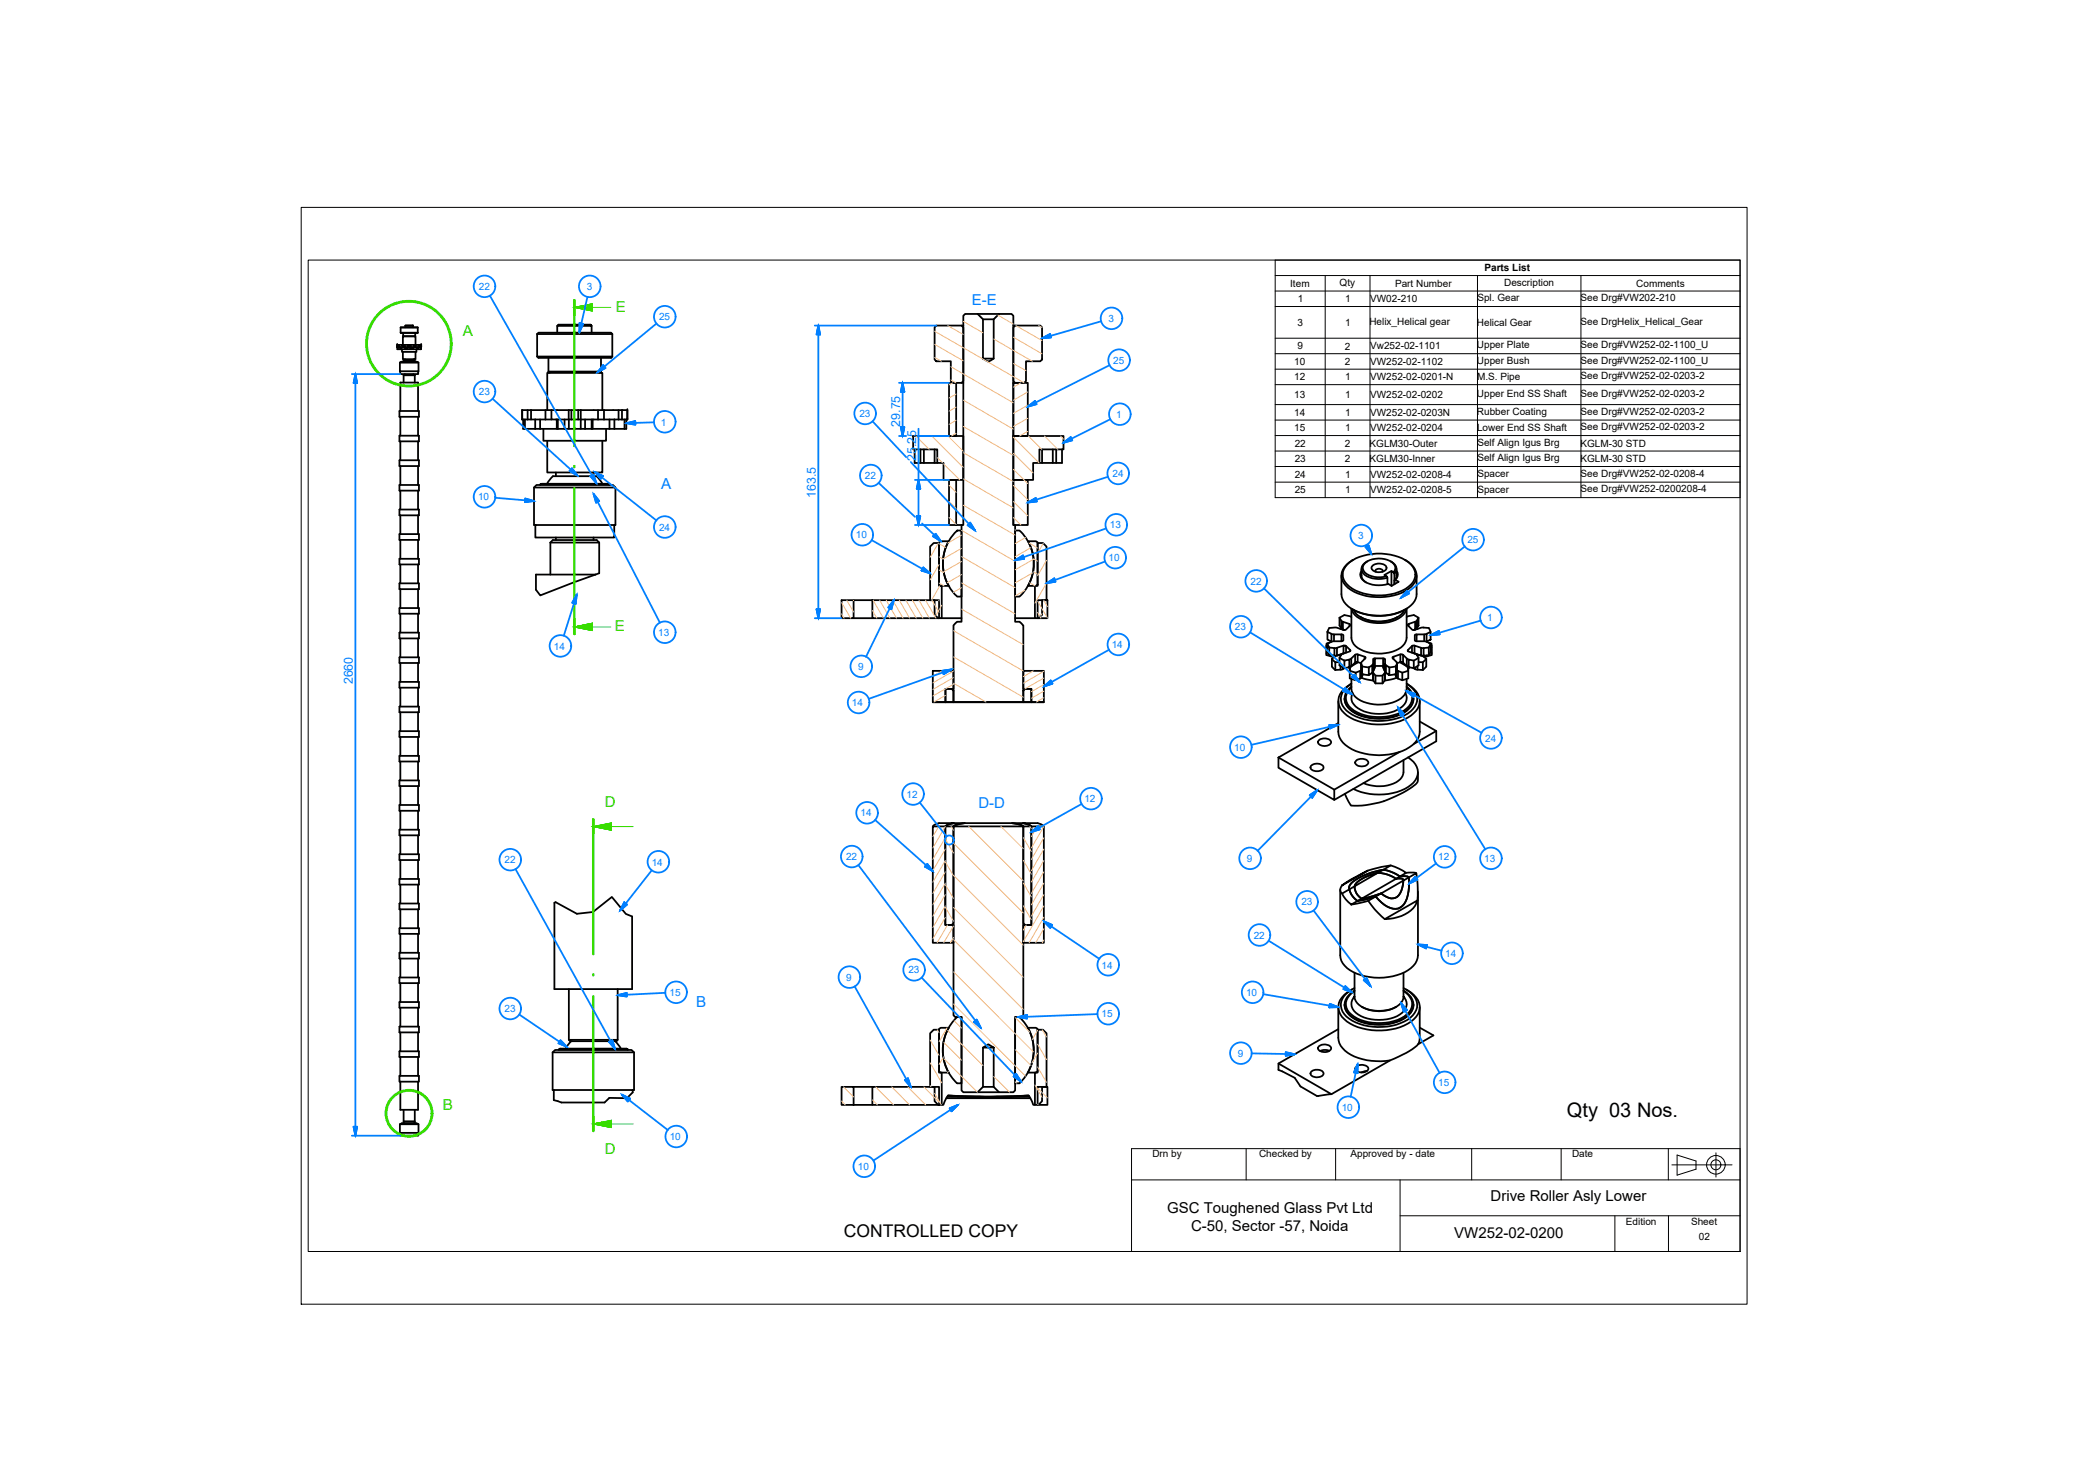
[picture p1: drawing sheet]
<svg xmlns="http://www.w3.org/2000/svg" width="297mm" height="210mm" viewBox="0 0 297 210" stroke-linecap="round" stroke-linejoin="round" font-family="sans-serif">
<!-- layer: Visible Edges -->
<g fill="none" stroke="#000" stroke-width=".25">
<path d="M56.5 49.1h.1v.3M56.5 49.1h.1M56.5 49.4h.1M56.5 49.1l.1 .6M56.6 49.7h.3M56.6 49.4v.3M56.6 49.4h.2M56.6 49.1h.2M56.8 49.1h.4v.3M56.8 49.1v.3h.1M56.8 58.4h2.8v.9h-2.8zM56.9 51.6h2.6"/>
<path d="M56.9 58.4v-4h2.5l.1 4M56.9 59.3h.1M56.9 49.4h.3M56.9 52.8v-1.2v-.1h2.5l.1 .1v1.2M56.9 52.8h2.6v.4h-2.6zM56.9 49.4v.3M56.9 49.7h.2M56.9 59.3v2.6M57 46.6h2.4M57 47.3h2.4M57 46.6v.7M57.1 49.7h.5"/>
<path d="M57.1 49.4v.3M57.1 51.5h2.2zM57.1 51.5h.1M57.2 49.7v.3h2v-.3M57.2 49.1h.9v.3M57.2 49.4h.2M57.3 49.1v-1.3h1.8v1.3M57.3 50v1.1h1.8v-1.1M57.3 47.8h1.7M57.3 47.8h.1M57.3 47.4v.4M57.4 53.4l.1-.1h1.4l.1 .1"/>
<path d="M57.4 53.4h1.6M57.4 53.4v1M57.4 49.1v.3h.2M57.5 51.2h1.4M57.5 51.2l-.2 .2M57.6 51.1v.1M57.6 53.2v.1M57.6 49.4h.1M57.6 49.4h.7M57.6 49.4v.3M57.6 46.3h1.1M57.6 46.6v-.3h1.1v.3"/>
<path d="M57.6 49.7h.3M57.9 49.4v.3M58 49.1v.6h-.1M58.1 49.1h.3M58.3 49.1l.1 .3M58.4 49.4h.1M58.4 49.4v.3h-.4M58.4 49.7h.1M58.4 49.4h.7M58.4 49.1h.5v.3M58.4 49.1v.3M58.5 49.4v.3"/>
<path d="M58.5 49.7h.2M58.7 49.7h.6M58.7 49.4v.3M58.8 51.1v.1M58.8 53.2v.1M58.9 51.2l.2 .2M58.9 49.1h.2M59 53.4v1M59 47.8h.1M59 47.4v.4M59.1 49.4h.4M59.1 49.1h.5v.3"/>
<path d="M59.1 49.1v.3M59.3 51.5h.1M59.3 49.4v.3M59.3 49.7h.2M59.4 46.6v.7M59.4 59.3l.1 2.6M59.5 49.7h.3M59.5 49.4v.3M59.5 49.4h.2M59.5 59.3h-.1M59.6 49.1h.3v.3M59.7 49.4h.2"/>
<path d="M59.7 49.1v.3M59.8 49.4v.3M59.9 49.4l-.1 .3M59.9 49.4h.1M59.9 49.1h.1M59.9 49.1v.3M74.3 58.3h.7v1.4M74.3 58.3l-.1 1.4h.2M74.3 58.3v1.4M74.4 59.7h.6M74.4 59.7v1.3h.2M74.6 59.7v1.3"/>
<path d="M75 59.7h.5M75 58.3h.5M75.5 58.3h2.1v1.4M75.5 58.3v1.4h.6M76.1 59.7h1.5M76.1 59.7v1.3M76.4 47.5l.2-.2h10.3l.2 .2M76.4 47.5h10.7M76.4 50.7h10.7M76.4 50.7l.2 .2h10.3l.2-.2M76.4 47.5v3.2M76.8 59.7v1.3"/>
<path d="M77.6 58.3h3.6v1.4M77.6 59.7h.8M77.8 58.3v-5.3h7.8v5.3M78 52.8h7.5M78 52.8l.2 .2M78 50.9v1.9M78.4 58.3v1.4h.8M79.2 59.7h3M79.2 59.7v1.3M79.2 47.3v-1h4.9v1M79.2 46.3l.2-.1h4.6l.1 .1M79.3 59.7v1.3"/>
<path d="M80.3 59.7v1.3M80.9 58.3v2.7h-.6M81.2 58.3h1.4M82.2 58.3v1.4h.4M82.6 59.7v1.3h-1.7M82.6 59.7h3.3M82.6 58.3h2.4v1.4M82.6 58.3v1.4M83.2 59.7v1.3M84.1 59.7v1.3M84.3 59.7v1.3M85 58.3h.9"/>
<path d="M85.5 52.8l-.2 .2M85.5 50.9v1.9M85.9 59.7h1.5M85.9 58.3h2.1v1.4M85.9 58.3v1.4M86.7 59.7v1.3M87.1 47.5v3.2M87.4 59.7v1.3M87.4 59.7h1M88 58.3h1.2v1.4M88.4 59.7h.7M88.4 58.3v1.4"/>
<path d="M88.8 59.7v1.3M89.1 59.7v1.3h-.3M89.1 59.7h.1M89.2 58.3h.1M89.2 59.7h.1M89.2 58.3v1.4M132.9 46.6l.2-.3h3.6l.3 .3v7.6l-.3 .2h-1.2l-.3-.2v-2.8h-2.1l-.2-.3zM134.9 54.4h1.1v7.6h-1.1zM136.7 54.4h.3M136.7 46.3h.3M137.2 44.6h1.8l.8 .8v5.6l.5 .3a.36 .36 0 0 0 .5 0l.5-.3v-5.6l.8-.8h1.7l.3 .3v29.8h.2v13.7h.7l.5 .5v10.9h-9.9v-10.9l.5-.5h.6v-13.7h.3v-29.8zM139 44.6h3.1"/>
<path d="M139.8 51h1.5M139.8 45.4h1.5M144.1 54.4h2v7.6h-2zM144.1 46.6l.2-.3h3.6l.3 .3v4.5l-.3 .3h-2v2.8l-.3 .2h-1.3l-.2-.2zM144.1 46.3h.2M56.8 79.5h2.8v.8h-2.8zM56.8 76h2.8v.8h-2.8zM56.8 72.5h2.8v.8h-2.8zM56.8 69h2.8v.8h-2.8zM56.8 65.5h2.8v.8h-2.8zM56.8 62h2.8v.8h-2.8zM56.9 76.8v2.6"/>
<path d="M56.9 73.3v2.7M56.9 69.8v2.6M56.9 66.3h.1M56.9 62.8v2.6M56.9 66.3v2.6M59.4 66.3l.1 2.6M59.5 76.8v2.6M59.5 73.3v2.7M59.5 69.8v2.6M59.5 66.3h-.1M59.5 62.8v2.6M74.6 61h1.5"/>
<path d="M75.9 69.3h11.6M76.1 61h.7M76.1 74.7h-.2v-5.4l.4-.3h10.9l.3 .3v5.4h-.2M76.1 74.7h11.2v1.7h-11.2zM76.8 61h2.5M76.8 68.9l.2-.1h9.5l.1 .1zM76.8 68.9v.1M77.3 61v1.7h8.9v-1.7M77.8 68.8l.8-1.1h6.2l.9 1.1M77.8 62.7v4.5h7.8v-4.5M78.3 77.2l.3-.4h6.2l.4 .4M78.3 77.2h6.9"/>
<path d="M78.3 77.2v4.5M79 67.2v.5M79 76.4v.4M79.3 61h1M82.6 61h.6M83.2 61h.9M84.1 61h2.6M84.4 67.2v.5M84.4 76.4v.4M85.2 77.2v4.3M86.6 68.9v.1M86.7 61h.7"/>
<path d="M87.4 61h1.4M129.8 62h7.2v6.2h-2.8v-2.4h-.9v-1.9h-3.5zM130.1 65.8h.8M132.3 77.7l.5-.5h.7v6.1h.4v4.6h-.5l-.5-.5v-2h-.6zM133.5 77.1l.3-.1h1.1a6.5 6.5 0 0 0 0 6.3h-1.1l-.3-.1zM135.7 75.8l.4-.4h.6v9.4a1.09 1.09 0 0 1-1.1-.5 6.5 6.5 0 0 1 .1-8.5zM136 74.7v-6.5h-1.1v6.5h1.8M144.1 68.2h2v6.5h-2zM144.1 62h7.1v1.9h-3.4v1.9h-.9v2.4h-2.8zM144.3 75.4a1.22 1.22 0 0 1 1.3 .8 6.4 6.4 0 0 1-.6 8.6h-.7zM146.2 77h1.1l.2 .1v6.1l-.2 .1h-1.1a6.5 6.5 0 0 0 0-6.3zM147.5 77.2h.8l.5 .5v7.7h-.6v2l-.5 .5h-.5v-4.6h.3z"/>
<path d="M192.4 79.6a2.52 2.52 0 0 0-1.5 2.9 4.6 4.6 0 0 0 3.4 2.3 7.9 7.9 0 0 0 6.4-1.4 2.11 2.11 0 0 0-.4-3.4l-.5-.4M194.4 79.8a1.11 1.11 0 0 0-.8 1.1 1.11 1.11 0 0 0 .8 1.1l.7 .2 .9 .1 1.3-.1M197.7 79.8a1.07 1.07 0 0 1 .6 1.8M56.8 97h2.8v.8h-2.8zM56.8 93.5h2.8v.8h-2.8zM56.8 90h2.8v.8h-2.8zM56.8 86.5h2.8v.8h-2.8zM56.8 83h2.8v.8h-2.8zM56.9 97.8v2.6M56.9 94.3v2.6M56.9 90.8v2.7M56.9 87.3v2.6"/>
<path d="M56.9 83.8v2.7M56.9 80.3v2.6M56.9 96.9v.1M56.9 89.9h.1M56.9 82.9h.1M59.4 96.9l.1 .1M59.4 89.9h.1M59.4 82.9h.1M59.5 97.8l-.1 2.6M59.5 94.3l-.1 2.6M59.5 90.8v2.7M59.5 87.3l-.1 2.6"/>
<path d="M59.5 83.8v2.7M59.5 80.3l-.1 2.6M84.7 81.7h-8.5v2.2M121.4 85.4v2.5h-1.7v-2.5h13.8v2.5h-9.5v-2.5M121.4 87.9h2.6M132.6 99.8h15.8M132.6 95.4h3v2.6h-1.2v1.8h-1.8zM133.9 87.9h2.8M134.4 98h.9l.3 .2v1.6h-1.2zM144.3 87.9h2.9M145.5 95.4h2.9v4.4h-1.8v-1.8h-1.1zM145.8 98h.8v1.8h-1.1v-1.6z"/>
<path d="M147.5 85.4h1.4v2.5h-1.4zM188.6 91.8v1.4l.7 .2M188.8 92.6l.2 .6M188.8 91.5l.2 .6M189 89.3l-.2 .6M189 91.4l-.4 .1v.6h.2M189.4 94.8l.5 .5M190.3 99.7v4.4a2.97 2.97 0 0 0 1.9 2.5 8.9 8.9 0 0 0 8.2-.3 2.73 2.73 0 0 0 1.5-2.2v-4.4M190.5 93.5l.7 .4M190.5 94.6l.7 .4M190.6 89.4l.2 .1M190.7 81.9v2.6a3.2 3.2 0 0 0 2.5 2.5 8 8 0 0 0 7.4-.9 2.2 2.2 0 0 0 .8-1.6v-2.6"/>
<path d="M190.7 90.2l.3 .1v.8l-1.7 .2M191 89.5l.1 .1M191.1 98l1.1-.8a2.41 2.41 0 0 0-1.5 2.8 4.3 4.3 0 0 0 3.2 2.3 8.3 8.3 0 0 0 6.7-1.1 2.16 2.16 0 0 0-.2-3.7l-.4-.3a2.99 2.99 0 0 1 1.9 2.7 3.8 3.8 0 0 1-2.8 2.7 8.9 8.9 0 0 1-7.6-.8 2.29 2.29 0 0 1-.4-3.8zM191.2 87.5l-.7 .3M191.2 99.3a2.59 2.59 0 0 0 1.9 2.3 7.6 7.6 0 0 0 6.9-.5 2.21 2.21 0 0 0 1-1.8M191.6 80.3a7.2 7.2 0 0 1 6.1-1.4 4.5 4.5 0 0 1 3.4 2.1 2.2 2.2 0 0 1-1.2 2.7 7.9 7.9 0 0 1-8-.3 1.99 1.99 0 0 1-.3-3.1zM191.8 94.9l.1 .3M191.9 96.5l.9 .2M192.2 86.6v4.1a2.21 2.21 0 0 0 1.7 1.9 5.9 5.9 0 0 0 5.6-.8 1.8 1.8 0 0 0 .5-1.1v-4.1M192.2 96.5a2.74 2.74 0 0 0 .3 2.4 5.3 5.3 0 0 0 5 1.1 2.73 2.73 0 0 0 2.5-2.1v-1.4M192.2 97.7a1.92 1.92 0 0 0 .3 3.4 7.1 7.1 0 0 0 7.5-.3 1.84 1.84 0 0 0 0-3.1M192.2 97.6a1.97 1.97 0 0 0 0 3.5 7.5 7.5 0 0 0 7.8 0 1.98 1.98 0 0 0 0-3.5"/>
<path d="M192.2 86.6a2.97 2.97 0 0 0 2.6 1.9 5.2 5.2 0 0 0 4.9-1.3l.3-.6M192.3 86.6a8 8 0 0 0 7.6 0M192.3 98.6a1.72 1.72 0 0 0 1.2 2.4 5.9 5.9 0 0 0 5.9-.5 1.48 1.48 0 0 0 .4-1.9M192.5 86.7a3.7 3.7 0 0 0 3.4 1.7 4.6 4.6 0 0 0 3.7-1.4l.1-.3M193.4 87.7a5.5 5.5 0 0 0 5.3 0M193.6 96.4l1.7 .4M193.6 80.9a1.76 1.76 0 0 0 .2 1.6l.5 .3M193.6 81.2a1.15 1.15 0 0 0 .7 1.7l1.3 .3h.9l.9-.2 .5 .3 1-.6-.5-.2M193.7 94.8l.9 .1M193.7 95.9l.9 .1M195.1 80.5a1.39 1.39 0 0 1 2 .2 .9 .9 0 0 1-1.2 .7 .74 .74 0 0 1-.8-.8zM195.6 97.2h1"/>
<path d="M195.6 81.3a.47 .47 0 0 1 .3-.4 .47 .47 0 0 1 .5 0l.2 .2v.2M197.1 81.9l.2 .3v.9M197.9 81.2l-1.1 .6 .3 .1M198.1 81.4a.97 .97 0 0 0-.5-1.6 3.4 3.4 0 0 0-3.6 .4 1.04 1.04 0 0 0 .7 1.6l1.2 .3 1.2-.2M198.3 81.6v1.5v-.6h.1M198.3 81.6l-.2-.2-.2-.2v2.1M198.5 94.8l-.9 .1M198.5 95.9l-.9 .1M198.6 80.9v1.2l-.3 .4M198.6 81.2a.94 .94 0 0 1-.2 1.3M198.6 96.4l-1.7 .4M200.2 96.5l-.8 .2"/>
<path d="M200.4 94.9l-.2 .3M201 87.5l.7 .3M201.7 93.5l-.7 .4M201.7 94.6l-.7 .4M202.8 94.8l-.5 .5M203.2 89.3l.2 .6M203.4 91.5l-.2 .6M203.4 92.6l-.2 .6M203.6 91.8l-.1 1.4M56.8 118h2.8v.8h-2.8zM56.8 114.5h2.8v.8h-2.8zM56.8 111h2.8v.8h-2.8z"/>
<path d="M56.8 107.5h2.8v.8h-2.8zM56.8 104h2.8v.8h-2.8zM56.8 100.5h2.8v.8h-2.8zM56.9 118.8v2.7M56.9 115.3h.1M56.9 111.8v2.7M56.9 108.3h.1M56.9 104.8v2.6M56.9 101.3h.1M56.9 107.4v.1M56.9 100.4v.1M56.9 115.3v2.7"/>
<path d="M56.9 108.3v2.7M56.9 101.3v2.7M59.4 115.3l.1 2.7M59.4 108.3l.1 2.7M59.4 101.3l.1 2.7M59.4 107.4l.1 .1M59.4 100.4l.1 .1M59.5 118.8v2.7M59.5 115.3h-.1M59.5 111.8v2.7M59.5 108.3h-.1M59.5 104.8l-.1 2.6"/>
<path d="M59.5 101.3h-.1M132.6 117.5h1.8v14h1.2v2.6h-3zM134.4 117.5h1.2v13.8l-.3 .2h-.9zM135.6 117.5h9.9v26.9l-.2 .2h-1v10.5l-.2 .2h-2l-.8-.7v-5.6l-.8-.5-.7 .5v5.6l-.8 .7h-2l-.3-.2v-10.5h-.9l-.2-.2zM137.2 117.1l-1.3 .2-.3 .2M137.2 117.1h6.7l1.3 .2 .3 .2M137.2 117.1a4.9 4.9 0 0 0-2.5 .2l-.3 .2 .3-.2 .9-.2h-2.1l-.7 .2-.1 .2M145.5 117.5l-.3-.2-1.3-.2a4.9 4.9 0 0 1 2.5 .2l.2 .2-.2-.2-1-.2h2.1l.7 .2 .2 .2M145.5 117.5h1.1v14h-.8l-.3-.2zM146.6 117.5h1.8v16.6h-2.9v-2.6h1.1zM181.8 107.7l7.9 4.6v1.5l-7.9-4.6zM186.4 108.9a1.21 1.21 0 0 1 1.8 .1 .8 .8 0 0 1-1.1 .7 .58 .58 0 0 1-.7-.8z"/>
<path d="M187.6 105.2a1.16 1.16 0 0 1 1.7 .3 1.08 1.08 0 0 1-1.9 0zM190.3 102.8l-8.5 4.9M192.9 108.1a1.16 1.16 0 0 1 1.7 .3 1.08 1.08 0 0 1-1.9 0zM199 106.9l-9.3 5.4M199.6 108.1v1.7a2.17 2.17 0 0 1-1.9 1.8 5.6 5.6 0 0 1-3.8-.2M200.2 107.7a2.29 2.29 0 0 1 1.1 3.2 6.6 6.6 0 0 1-5.9 2.1l-1.9-.4-1.1-.4M201.6 109.8v1.1a2 2 0 0 1-1.2 1.3 13.8 13.8 0 0 1-8.3 2.4l-.9-1.7M201.9 102.6l2.3 1.4v1.4l-14.5 8.4M204.2 104l-3.1 1.8M56.8 139h2.8v.8h-2.8zM56.8 135.5h2.8v.8h-2.8zM56.8 132h2.8v.8h-2.8z"/>
<path d="M56.8 128.5h2.8v.8h-2.8zM56.8 125h2.8v.8h-2.8zM56.8 121.5h2.8v.8h-2.8zM56.9 139.8v2.7M56.9 136.3v2.7M56.9 132.8v2.7M56.9 129.3v2.7M56.9 125.8v2.7M56.9 122.3v2.7M59.5 139.8l-.1 2.7M59.5 136.3v2.7M59.5 132.8v2.7"/>
<path d="M59.5 129.3v2.7M59.5 125.8v2.7M59.5 122.3v2.7M78.8 128.4v12.3h11.1v-10.4M190.6 126.5v9.4a3.2 3.2 0 0 0 2.3 2.6 8.4 8.4 0 0 0 7.7-.8 2.39 2.39 0 0 0 1-1.8v-9.1M190.8 125.9a.79 .79 0 0 0 0 1.2M190.8 125.9l1.2-.8 2.5-1.3zM190.8 127.1l1.1-.6a2.75 2.75 0 0 0 1.1 1.6l-.9 .5a4.2 4.2 0 0 1-1.3-1.5zM192.1 125.6a9.3 9.3 0 0 1 4.6-1.9l-.8 .4a5.8 5.8 0 0 0-3.2 1.7l-.1 .2-.7 .5a.77 .77 0 0 1 .2-.9zM192.6 138.3v3.5a2.43 2.43 0 0 0 2.2 1.8 4.7 4.7 0 0 0 4.4-1l.3-.5 .1-.3v-3.5M192.6 126a2.08 2.08 0 0 0 1 1.8M192.8 125.6a6.4 6.4 0 0 1 3.1-1.5l-3.3 1.9z"/>
<path d="M193.6 127.8l4.9-2.8h1a3.2 3.2 0 0 1-.8 2.5 1.58 1.58 0 0 1-1.9-.2l-.4-.3 .4 .3a1.49 1.49 0 0 0 2.5-.7l.2-1.4-3.1 1.8zM194.5 128.1l1 1.2 1.4 1.4M195.9 124.1l1.4 .3 1.2 .6M197.7 123.1l-1.2 .2-2 .5M199.9 124.1h1.1l.4 .1M201.6 128a4 4 0 0 1-3.5 2.6l-1.2 .1 4.7-2.7v-2.2l-.2-1.6-1.1 .6a5.3 5.3 0 0 1-.9 4 1.88 1.88 0 0 1-2.5-.1l-1.3-1.2-2.6 .6a2.53 2.53 0 0 1-1.2-2 4.5 4.5 0 0 1 2.7-1.8l.5-.2a3.8 3.8 0 0 1 4.1 .5h1l.2 .2-.8 .4v-.2h-.2h-.8l1.4-.9-1-.6-1.2-.4-1 .6 1 .3 1.4 .6h.6l.5 .1a5.2 5.2 0 0 1-.8 4.1 1.88 1.88 0 0 1-2.5-.1l-1.3-1.2-2.6 .6 .6-.3 2.8-.8-.8 .5a7 7 0 0 1-3 1.1h-.5M56.8 153h2.8v.8h-2.8zM56.8 149.5h2.8v.8h-2.8zM56.8 146h2.8v.8h-2.8zM56.8 142.5h2.8v.8h-2.8zM56.9 159.9h2.6M56.9 150.3h.1"/>
<path d="M56.9 146.8v2.7M56.9 143.3h.1M56.9 153.8v4h2.5l.1-4M56.9 149.5h.1M56.9 142.4v.1M56.9 150.4v2.6M56.9 143.3v2.7M57.1 159.8h2.2zM57.1 159.8h.1M57.4 159.5h1.6zM57.4 157.8v1.7M57.5 159.5l-.2 .3"/>
<path d="M58.9 159.5l.2 .3M59 157.8v1.7M59.3 159.8h.1M59.4 150.4l.1 2.6M59.4 143.3l.1 2.7M59.4 149.5h.1M59.4 142.4l.1 .1M59.5 150.3h-.1M59.5 146.8l-.1 2.7M59.5 143.3h-.1M78.6 149.7h11.6M78.7 155h-.1v-5.3l.3-.4h10.9l.4 .4v5.3h-.2"/>
<path d="M78.7 155h11.3v.3M78.7 155v1.4M79.5 149.2l.1-.1h9.5l.2 .1zM79.5 149.2v.1M79.8 156.8h6.2M80.9 147.9h6.9l-.1 .2h-6.6zM80.9 140.7v7.2M81.3 148l-.9 1.1M87.4 148l.9 1.1M87.8 140.7v7.2M89.3 149.2v.1M119.7 154.6h1.7v2.5h-1.7z"/>
<path d="M121.4 157.1h2.6M121.4 154.6h2.6M124 154.6h9.5v2.5h-9.5zM132.3 146.9l.5-.5h.7v6.1h.4v4.6h-.5l-.5-.5v-2h-.6zM133.5 146.3l.3-.1h1.1a6.4 6.4 0 0 0 0 6.3h-1.1l-.3-.1zM133.9 157.1h.2l.7-1.3a85.5 85.5 0 0 0 11.4 0l.7 1.3h.3M134.6 156.2h11.9M134.7 156h4.7M134.8 155.9l2.5 .1h6.5l-2.1 .1-4.4-.1M134.8 155.8h.4a96.3 96.3 0 0 0 11.1 0M136.1 144.6a6.5 6.5 0 0 0 0 9.5M136.1 144.6h.6v9.5h-.6"/>
<path d="M139 155.3h3.1M139.8 154.6h1.5M139.8 149h1.5M141.7 156h4.7M144.3 144.6h.7a6.5 6.5 0 0 1 0 9.5h-.7zM146.2 146.2a6.5 6.5 0 0 1 0 6.3M146.2 146.2h1.1l.2 .1v6.1l-.2 .1h-1.1M146.3 155.9l-2.5 .1M147.5 146.4h.8l.5 .5v7.7h-.6v2l-.5 .5h-.5v-4.6h.3zM147.5 154.6h1.4v2.5h-1.4zM181.8 151.2l7.5 4.4M186.5 152.4a1.21 1.21 0 0 1 1.7 .2 1.06 1.06 0 0 1-1.6 .4l-.3-.3z"/>
<path d="M187.5 148.8a1.21 1.21 0 0 1 1.8 .2 1.03 1.03 0 0 1-1.6 .4l-.3-.3zM189 149.4a1.69 1.69 0 0 0-1.3 .1M190.3 143.2v4.4a3.3 3.3 0 0 0 2.3 2.6 9.5 9.5 0 0 0 5.1 .6 11.9 11.9 0 0 0 4-2.3M190.3 146.4l-8.5 4.8v1l2.3 1.1 .8 1.2 2.3 1.4h.2l1.9-.3 8.4-4.8M191.2 142.9a2.36 2.36 0 0 0 1.5 2 7.6 7.6 0 0 0 7.3-.3 2.21 2.21 0 0 0 1-1.7M192.2 140.7a2.97 2.97 0 0 0-1.9 2.7 3.7 3.7 0 0 0 2.8 2.7 8.9 8.9 0 0 0 7.5-.8 2.26 2.26 0 0 0 .4-3.8l-1.1-.8M192.6 140.5l-.5 .3a2.33 2.33 0 0 0-1.2 3.1 5.3 5.3 0 0 0 4.3 2.1 7.1 7.1 0 0 0 5.7-1.6 2.11 2.11 0 0 0-.4-3.3l-.9-.6M192.6 141.7v.1a1.42 1.42 0 0 0 .2 2.2 5.8 5.8 0 0 0 6.6 0 1.57 1.57 0 0 0 .2-2.2v-.1M192.6 140.9a1.97 1.97 0 0 0-.8 3.1 6.7 6.7 0 0 0 6.9 1 3 3 0 0 0 2.1-2.1 2.27 2.27 0 0 0-1.2-2M192.6 140.9a2.14 2.14 0 0 0-1.2 2.7 4.4 4.4 0 0 0 3.4 2 6.9 6.9 0 0 0 5.5-1.3 1.92 1.92 0 0 0-.3-3.2l-.4-.2M192.8 151.7a1.21 1.21 0 0 1 1.8 .2 1.03 1.03 0 0 1-1.6 .4l-.3-.3zM193.6 143.2a5.1 5.1 0 0 0 5 0"/>
<path d="M194.4 152.3l-.9 .2M201.9 143.2v4.4l-.2 .9M201.9 146.1l1.9 1.1-2.1 1.3M56.9 161.1v-1.2v-.1h2.5l.1 .1v1.2M56.9 161.1h2.6v.4h-2.6z"/>
</g>
<!-- layer: Break Lines -->
<path d="M85.2 81.5l-8.4 3.2-.6-.8M78.8 128.4l.2-.1 3 1.6 2.3-.2 2.7-2.1 2 2.4 .9 .3M78.7 156.4l1.1 .4M90 155.3l-.9 .9-2.5-.1-.6 .7" fill="none" stroke="#000" stroke-width=".25"/>
<!-- layer: Hatch -->
<g fill="none" stroke="#ffbf7f" stroke-width=".14">
<path d="M132.9 47.1l12.7 7.3M132.9 49l4.1 2.3M132.9 50.8l1 .6M134.8 46.3l2.2 1.3M135.2 52.1l8.9 5.2M135.2 54l.7 .4M135.5 54.4l-.6 .3M136 56l-1.1 .6M136 57.9l-1.1 .6M136 59.8l-1.1 .6M137 45.7l2.8 1.6M137 56.9l7.1 4.1"/>
<path d="M141.3 48.2l5.5 3.2M141.9 44.8l2.2 1.3M144.1 47.9l4.1 2.4M144.1 51.7l1.8 1M144.4 46.3l3.8 2.1M145.2 54.4l-1.1 .7M146.1 55.7l-2 1.2M146.1 57.6l-2 1.2M146.1 59.5l-2 1.1M147.7 46.3l.5 .3M129.8 63.9h.1M130.2 62l1.9 1.9"/>
<path d="M132.5 62l4.5 4.5M133.3 65.1l.7 .7M133.4 77.2l-1.1 2.1M133.5 77.3l1 .6M133.5 79.2l.6 .3M134.2 66l2.3 2.2M134.2 68.2h.1M134.8 62l2.2 2.2M134.9 69l1.1 1M134.9 71.3l1.1 1M134.9 73.6l1.1 1M136 61.6l-.7 .4"/>
<path d="M136.7 75.4l7.6 4.4M136.7 79.1l7.6 4.5M136.7 76.1l-1.9 1.1M136.7 78l-2.6 1.5M136.7 79.8l-2.5 1.5M137 60.6l7.1 4.2M137 64.4l7.1 4.1M137 68.1l7.1 4.1M137 71.8l7.3 4.3M144.1 62.2l3.7 3.6M144.1 64.5l2.8 2.8M144.1 66.7l2 2.1"/>
<path d="M144.1 69l2 2.1M144.1 71.3l2 2M144.1 73.6l1.1 1.1M144.3 75.4h.1M145.8 76.4l-1.5 .9M146.1 61.3l-1.1 .7M146.2 62l1.9 1.9M146.3 77.2l1.2 .7M146.6 77.9l-2.3 1.3M147 79.5l.5 .3M147 79.5l-2.7 1.5M148.3 77.3l-.8 1.4"/>
<path d="M148.5 62l1.9 1.9M148.8 79.7l-1.3 2.2M150.8 62l.4 .4M119.7 85.7l1.3 2.2M119.7 87.3l.3 .6M120.4 85.4l1 1.6M121.3 85.4h.1M124 86.8l.7 1.1M124.1 85.4l1.5 2.5M125.1 85.4l1.4 2.5M126 85.4l1.5 2.5M126.9 85.4l1.5 2.5"/>
<path d="M127.9 85.4l1.4 2.5M128.8 85.4l1.5 2.5M129.7 85.4l1.5 2.5M130.7 85.4l1.5 2.5M131.6 85.4l1.5 2.5M132.5 85.4l1 1.7M133.5 85.4v.1M133.5 80.3l-1.2 2.2M133.5 81.1l.7 .3M133.5 82.9l.7 .4M133.6 83.3l-1.1 2.1M133.9 86.1l-.8 1.5"/>
<path d="M134 95.4l-1.4 .8M134.4 98.9l-1.6 .9M135.6 97.3l-3 1.7M135.6 89.7l9.9 5.7M135.6 93.4l9.9 5.8M135.6 97.2l4.6 2.6M135.6 95.4l-3 1.7M135.6 96.4l-3 1.7M136.7 82.9l7.6 4.4M136.7 86.6l8.8 5.1M136.7 81.7l-2 1.2M136.7 83.6l-1.2 .7"/>
<path d="M145.7 84l-1.4 .8M146.4 82.9l.8 .4M146.9 81.5l-2.6 1.4M146.9 81.3l.6 .4M146.9 95.4l-1.4 .8M147.5 85.5l1.4 2.4M147.5 87.1l.5 .8M148.2 87.3l-.2 .3M148.4 85.4l.5 .9M148.4 95.5l-2.9 1.7M148.4 96.4l-2.7 1.6M148.4 97.4l-1.8 1"/>
<path d="M148.4 98.3l-1.8 1M148.4 99.2l-1 .6M148.8 82.9l-1.6 2.9M133.5 117.5l-.9 1.5M134.4 119.3l1.2 2M134.4 119.1l-1.8 3.1M134.4 117.5l-1.8 3.1M135.2 117.5l.4 .6M135.6 119.9l9.9 9.9M137.7 117.5l7.8 7.8M142.3 117.5l3.2 3.2M145.5 119.1l1.1 2"/>
<path d="M146.4 117.5l.2 .4M147.5 117.5l-.9 1.5M148.4 119.1l-1.8 3.1M148.4 117.5l-1.8 3.1M134.4 129l1.2 2M134.4 125.8l1.2 2M134.4 122.6l1.2 2M134.4 130.5l-1.8 3M134.4 128.8l-1.8 3.1M134.4 127.2l-1.8 3.1M134.4 125.6l-1.8 3.1M134.4 124l-1.8 3.1"/>
<path d="M134.4 122.4l-1.8 3.1M134.4 120.7l-1.8 3.1M134.7 131.5l-1.4 2.6M135.6 133.3l-.5 .8M135.6 131.7l-1.4 2.4M135.6 138.2l11.3 11.4M135.6 133.6l9.9 10M135.6 129.1l9.9 9.9M135.6 124.5l9.9 9.9M145.5 128.8l1.1 2M145.5 125.6l1.1 2M145.5 122.4l1.1 1.9"/>
<path d="M145.9 131.5l-.4 .8M148.4 133.7l-.2 .4M148.4 132.1l-1.1 2M148.4 130.4l-2.1 3.7M148.4 128.8l-2.9 5.1M148.4 127.2l-1.8 3.1M148.4 125.6l-1.8 3.1M148.4 124l-1.8 3.1M148.4 122.4l-1.8 3M148.4 120.7l-1.8 3.1M119.7 156.6l.5 .5M119.9 154.6l1.5 1.4"/>
<path d="M124 156.4l.8 .7M124.5 154.6l2.5 2.5M126.8 154.6l2.5 2.5M129.1 154.6l2.5 2.5M131.4 154.6l2.1 2.1M132.3 154.4l.1 .2M132.3 151.1l1.6 2.9M132.3 147.9l1.2 2.2M132.9 155.5l.9 1.6M133.3 146.4l.2 .5M134.2 150.3l-.7 1.1M134.2 148.3l2.5 2.5"/>
<path d="M134.2 150.6l4.8 4.7M134.7 146.2l-1.2 2M134.8 146.5l5 5M134.8 152.4l-.1 .1M135.6 142.8l10.2 10.2M135.7 145.2l1 1M141.3 153.1l2.3 2.2M144.3 153.8l.3 .3M144.3 149.3l2.3 2.2M144.3 144.7l2.1 2.1M147.2 154.3l1 1.8M147.5 157l.1 .1"/>
<path d="M147.5 154.7l1.4 1.4M147.5 151.7l1.3 2.2M147.5 148.5l1.3 2.2M147.5 149.8l-.8 1.4M147.5 146.5l-.7 1.3M148.2 146.4l.6 1.1"/>
</g>
<!-- layer: Tangent Edges -->
<g fill="none" stroke="#000" stroke-width=".25">
<path d="M130.1 63.9v1.9M130.9 63.9v1.9h.5v-1.9M132.9 63.9v1.9h-1.5M132.9 65.8h.4M148.2 63.9v1.9h-.4M149.7 63.9v1.9h-1.5M150.2 63.9v1.9M151 63.9v1.9h-1.3M188.6 92.1v1.1M188.8 89.9l.5 .2v1.1l-.5-.2zM189 92.1l.7 .1v1h-.7zM189.3 93.2v.2h.1h.3v-.2"/>
<path d="M189.3 90.1l.4 .1M189.4 91.2l-.6 .3v1.1M189.4 93.7v1.1M189.7 91.2v-1h1v1M189.8 93.4h-.1M189.9 94.2v1.1l.7-.1v-.5M190 93.2l-.6 .5 .5 .5h.6M190.1 92.1l-.4 .1M190.7 93l-.2 .5v1.1M190.7 88.3v1.1M191 94.9v.3h-.4M191 88.4l-.1 1.1-.4-.6v-1.1l.3 .6 1.2 .4-.7 .8-1.4-.4-.9 .1"/>
<path d="M191 89.5l.2 .1M191 91.8l-.9 .3v1.1h-.4M191.2 93.9l.7-.1v1.1l-.7 .1zM191.2 87.5l1 .3M191.2 95l-.2 .2M191.2 92.9h-.2M191.4 91.9l-.4-.1v1.1l-.9 .3 .6-.1 1.2-.4 .1-.1v-.2v.2M191.9 88.7v.4M191.9 95.4v1.1M192 92.4l-.6-.5v.9M192.1 94.8l-.2 .6 .4 .1 .5 .2 .7-.4M192.1 94.7h.1"/>
<path d="M192.1 93.6l-.2 .2M192.7 93.1l-.6 .5v1.1l-.2 .2M192.9 94.1v.2M193 94.1l-.1 .2-.8 .4M193 93.1h-.3v1.1l-.6 .5M193 94.2l.5 .1 .1 1.1M193.4 95.4v1.1l-.6 .2v-1M193.6 94.3l.1 .5v1.1l-.1-.5zM193.6 95.6v.7l-.2 .2M193.8 95.9l-.2 .4M194 93.7v-.3l.2 .2-.6 .5v.2M194 93.4l-1-.3v1.1h-.3"/>
<path d="M194.6 94.9l.5-.3v1.1l-.5 .3zM195 95.7l.2 .1M195.2 95.6v1.1l.4 .5v-1.1M195.2 95.6l.4 .5h.5h.5l.3-.5M195.2 94.4l-.1 .2M195.3 95.7v1.1M195.3 94.7v.6M195.4 94.7l.1 .2-.3 .6M195.5 93.6l-.3 .1v1.8l-.1 .2M196.7 94.7l.2 .2M196.7 93.6h-1.2v1.1l-.3 .2M196.8 94.7l-.2 .2 .3 .6"/>
<path d="M196.8 94.7v.6M196.9 95.7v1.1l-.3 .4v-1.1M196.9 95.6v1.2M196.9 95.5l.2 .2M196.9 94.4v-.7l-.2-.1v1.1h-1.2M197.1 94.6l-.2-.2v1.1M197.1 94.6l.5 .3v1.1l-.5-.3zM197.2 95.7l-.3 .1M198.1 93.4l-.1 .2 .6 .5v.2M198.6 95.6v.7l-.2-.4M198.6 94.3v1.1l-.1 .5v-1.1zM198.8 95.4v1.1"/>
<path d="M199.1 93.1l-1 .3v.3M199.2 94.1v.2l.8 .4M199.3 94.1v.2M199.4 95.7v1l-.7-.2-.1-.2M199.5 93.1h-.4v1.1l-.5 .1v1.1M200 94.7h.1M200 94.7l.1 .1M200 93.6l-.5-.5v1.1h-.4M200.2 92.4v.2l1.3 .5M200.2 95.4v1.1M200.3 88.7l-.1 .2 .8 .7 1.1-.4 1.1 .1M200.3 94.9l-.2-.1 .1 .6-.8 .3-.8-.4"/>
<path d="M200.3 93.8l-.3-.2v1.1l-.5-.5M200.3 93.8l.7 .1v1.1l-.7-.1zM200.8 91.9l-.6 .5v.2M201 87.5l-1 .3M201.1 91.8l-.3 .1v.9M201.2 94.9v.3l-.2-.2M201.2 88.4l-.9 .3v.4M201.2 89.5l-.1 .1M201.3 89.5h-.1M201.4 90.2l-.2 .1v.8l1.6 .2M201.5 93.1l.6 .1M201.5 93.1l.2 .4v1.1"/>
<path d="M201.5 89.4l-.2 .1 .3-.1M201.5 88.3l-.3 .1v1.1l-.2 .1M201.5 93v.1M201.6 94.7v.5M201.7 87.8v1.1l-.2 .5v-1.1zM202.1 93.2h.1M202.1 92.1l-1-.3v1.1h-.1M202.3 94.2v1.1l-1.1-.1M202.4 93.2h-.2l.6 .5-.5 .5h-.6M202.4 92.2l-.3-.1v1.1l-1-.3M202.4 92.2l.8-.1v1.1h-.8zM202.5 93.2v.2h-.1"/>
<path d="M202.5 90.2h-1.1v1M202.8 93.7v1.1M202.8 91.2h.1M202.8 90.1l-.3 .1v1M202.8 90.1l.6-.2v1.1l-.6 .2zM202.8 91.3l.6 .2v1.1M202.9 93.2v.2M203.1 91.4l.4 .1v.6h-.1M203.5 92.1v1.1l-1 .2"/>
</g>
<!-- layer: Table -->
<g fill="none" stroke="#000" stroke-width=".14">
<path d="M181.3 37h66.1v33.8h-66.1zM181.3 39.2h66.1M188.4 39.2v31.6M194.8 39.2v31.6M210.1 39.2v31.6M224.8 39.2v31.6M181.3 41.4h66.1M181.3 43.6h66.1M181.3 48.1h66.1M181.3 50.3h66.1M181.3 52.5h66.1M181.3 54.7h66.1"/>
<path d="M181.3 57.5h66.1M181.3 59.7h66.1M181.3 61.9h66.1M181.3 64.1h66.1M181.3 66.3h66.1M181.3 68.6h66.1"/>
</g>
<!-- layer: Detail Circle Lines -->
<g fill="none" stroke="#37dd00" stroke-width=".4">
<circle cx="58.1" cy="48.9" r="6"/>
<circle cx="58.2" cy="158.3" r="3.3"/>
</g>
<!-- layer: Section View Lines -->
<path d="M84.4 141.7v19.1" fill="none" stroke="#37dd00" stroke-width=".36"/>
<circle cx="84.4" cy="138.7" r=".18" fill="#37dd00"/>
<path d="M81.7 42.7v20.7M84.4 116.5v19.2M84.4 158.8v2" fill="none" stroke="#37dd00" stroke-width=".36"/>
<path d="M84.4 117.5l2.5-.5v1.1zM84.4 117.5h5.6M86.9 117v1.1l-2.5-.6M86.9 117l-2.5 .5M84.4 159.8l2.5-.5v1zM84.4 159.8h5.6M86.9 159.3l-2.5 .5M86.9 159.3v1l-2.5-.5" fill="none" stroke="#37dd00" stroke-width=".14"/>
<g fill="#37dd00" stroke="#37dd00" stroke-width=".14">
<path d="M84.4 159.8l2.5-.5v1zM84.4 159.8l2.5-.5v1z"/>
<path d="M84.4 117.5l2.5-.5v1.1zM84.4 117.5l2.5-.5v1.1z"/>
</g>
<circle cx="81.7" cy="66.4" r=".18" fill="#37dd00"/>
<path d="M81.7 42.7v2M81.7 69.4v20.8" fill="none" stroke="#37dd00" stroke-width=".36"/>
<path d="M81.7 43.7l2.5-.5v1zM81.7 43.7h5.2M84.2 43.2l-2.5 .5M84.2 43.2v1l-2.5-.5M81.7 89.2l2.5-.6v1.1zM81.7 89.2h5.2M84.2 88.6v1.1l-2.5-.5M84.2 88.6l-2.5 .6" fill="none" stroke="#37dd00" stroke-width=".14"/>
<g fill="#37dd00" stroke="#37dd00" stroke-width=".14">
<path d="M81.7 43.7l2.5-.5v1zM81.7 43.7l2.5-.5v1z"/>
<path d="M81.7 89.2l2.5-.6v1.1zM81.7 89.2l2.5-.6v1.1z"/>
</g>
<!-- layer: Callouts -->
<g fill="none" stroke="#007fff" stroke-width=".25">
<path d="M69.7 42.1l15.1 26.6M70 56.7l12.1 10.9M82.4 45.9l.5 .2-.5 1.2zM83.5 42.2l-1.1 5.1M85.8 51.9l.3 .4-1.2 .6zM93.4 46l-8.5 6.9M115.9 46.3h17.2M116.4 46.3l.2 1.3h-.5zM116.4 46.3v41.6M124.1 59.9l4.7 5.1M127.8 54.4h7.1M128.3 54.4l.3 1.3h-.5z"/>
<path d="M128.3 54.4v7.6M146.1 57.8l1.1-.8 .2 .5zM148.2 48.1l1.1-.6 .2 .5zM156.6 45.7l-8.4 2.4M157.8 51.9l-11.7 5.9M157.9 59.6l-6.7 3.4M70.4 70.8l5.5 .5M74.7 70.9l1.2 .4-1.3 .1zM81.3 66.6l.8 1-1.1-.6zM84 67.7l.4-.2 .4 1.2zM84 67.7l.8 1M84.3 67.5l-.3 .2"/>
<path d="M84.4 70.2l.8 1.1-.4 .2zM84.4 70.2l9.4 18.4M84.4 67.7l.4 1M84.6 67.1l1.1 .6-.3 .4zM84.6 67.1l8.8 6.9M89.1 60.2l1.2-.3v.5zM93 60.1l-3.9 .1M124 76.8l8.3 4.7M124.9 68.7l5.2 4.8M127.8 62h1M128.1 60.7h.5l-.3 1.3zM129.5 65.7l9.1 9.7"/>
<path d="M130.1 68.2h4.8M130.1 74.7h4.8M130.4 73.4h.5l-.3 1.3zM130.5 62h4.4M130.6 68.2l.3 1.3h-.5zM130.6 61v13.7M131.1 74.5l2.7 2.5M133 75.9l.8 1.1-1.1-.7zM138 74.3l.6 1.1-1-.7zM144.3 79.7l1.2-.7 .1 .5zM146.1 71.5l1.2-.7 .1 .5zM151.2 63l1-.8 .3 .4z"/>
<path d="M157.1 79.8l-8.3 3.1M157.3 75.1l-13 4.6M157.6 67.8l-11.5 3.7M194.2 77.8l.4-.2 .4 1.2zM194.3 77.5l.7 1.3M208.3 77.7l-9.1 7.3M82 84.6l-.1 1.3-.5-.2zM82 84.6l-1.8 5.8M115.9 87.9h3.8M116.1 86.6h.5l-.2 1.3zM127.1 85.4l-.3 1.2-.5-.2zM127.1 85.4l-4 8"/>
<path d="M131.3 80.7l1 .8-1.3-.4zM134 95.4l1.3-.2-1.1 .7zM135.3 95.2l-11.8 4.2M148.4 97.6l1-.8 .3 .4zM148.8 82.9l1.1-.6 .2 .4zM157.7 92.4l-9.3 5.2M177.7 89.9l14.5 8.8M179.7 83.7l13.6 13.3M191.3 97.8l.9 .9-1.2-.4zM192.2 96.3l.4-.4 .7 1.1zM200 98.3l1.2 .4-.2 .4zM200 98.3l10.7 5.9"/>
<path d="M200.1 84l.3 .4-1.2 .6zM203.4 90.3l1.2-.6 .1 .5zM210.6 88.3l-7.2 2M124.4 116.6l8.2 7.3M130.8 114.1l3.8 4.9M146.6 118.3l1-.8 .3 .4zM153.8 114.3l-7.2 4M186.2 113.1l1.1-.7-.7 1zM187.3 112.4l-8.5 8.6M189 103.1h1.3l-1.2 .5zM190.3 103.1l-12.4 2.8M198.8 100.6l.9 .9-.5 .3z"/>
<path d="M198.8 100.6l12.4 20.2M73.3 123.6l14.2 25.6M88.8 128.3l.4 .3-1 .9zM92.7 123.8l-4.5 5.7M122.1 123l17.4 23.2M131 139l14.2 14.8M131.9 122.9l.7 1-1.1-.7zM148.4 131l1.2 .5-.3 .5zM148.4 131l7.9 5.4M180.4 133.8l11.8 7.3M186.8 129.5l8.1 10.8M193.9 139.4l.4-.3 .6 1.2z"/>
<path d="M201.2 124.7l.3 .4-1.1 .6zM201.6 134.3l1.3 .1-.1 .5zM201.6 134.3l3.4 .9M204.2 122.8l-3.8 2.9M73.8 144.3l6.8 4.6M79.7 147.9l.9 1-1.2-.5zM86.6 148.2l.5-.3 .4 1.3zM87.8 141.5l1.3-.3v.5zM88.4 155.7l1.2 .5-.3 .4zM88.4 155.7l6.6 5M94.6 141.2l-6.8 .3M121.5 140.3l8 14.3"/>
<path d="M128.7 153.6l.4-.3 .4 1.3zM135 157.6l1.2-.5-.9 .9zM136.2 157.1l-12 7.9M138.5 145.3l.4-.3 .6 1.2zM144.5 152.7l.7 1.1-1.1-.7zM144.7 144.6l1.3-.3v.6zM156.1 144.2l-11.4 .4M178 149.8l6.1 .1M179.6 141.4l10.7 1.8M182.8 149.6l1.3 .3-1.3 .2zM189.1 142.8l1.2 .4-1.3 .1zM191.3 140.2l.9 .9-1.2-.4z"/>
<path d="M193 151.3v1.3l-.5-.1zM193 151.3l-.9 4.7M199.2 142.6l.9 1-.5 .3zM199.2 142.6l5.5 10"/>
<circle cx="68.9" cy="55.7" r="1.53"/>
<circle cx="68.9" cy="40.7" r="1.53"/>
<circle cx="83.9" cy="40.7" r="1.53"/>
<circle cx="94.5" cy="45" r="1.53"/>
<circle cx="94.5" cy="60" r="1.53"/>
<circle cx="123" cy="58.8" r="1.53"/>
<circle cx="158" cy="45.3" r="1.53"/>
<circle cx="159.1" cy="51.2" r="1.53"/>
<circle cx="159.2" cy="58.9" r="1.53"/>
<circle cx="68.9" cy="70.7" r="1.53"/>
<circle cx="94.5" cy="74.9" r="1.53"/>
<circle cx="122.6" cy="76" r="1.53"/>
<circle cx="123.8" cy="67.6" r="1.53"/>
<circle cx="158.6" cy="79.3" r="1.53"/>
<circle cx="158.7" cy="74.6" r="1.53"/>
<circle cx="159" cy="67.3" r="1.53"/>
<circle cx="193.6" cy="76.2" r="1.53"/>
<circle cx="209.5" cy="76.7" r="1.53"/>
<circle cx="79.7" cy="91.9" r="1.53"/>
<circle cx="94.5" cy="89.9" r="1.53"/>
<circle cx="122.1" cy="99.9" r="1.53"/>
<circle cx="122.5" cy="94.8" r="1.53"/>
<circle cx="159" cy="91.6" r="1.53"/>
<circle cx="176.4" cy="89.1" r="1.53"/>
<circle cx="178.6" cy="82.6" r="1.53"/>
<circle cx="212" cy="87.8" r="1.53"/>
<circle cx="123.3" cy="115.6" r="1.53"/>
<circle cx="129.8" cy="112.9" r="1.53"/>
<circle cx="135" cy="119.5" r=".65"/>
<circle cx="155.1" cy="113.6" r="1.53"/>
<circle cx="176.4" cy="106.3" r="1.53"/>
<circle cx="212" cy="104.9" r="1.53"/>
<circle cx="72.6" cy="122.3" r="1.53"/>
<circle cx="93.6" cy="122.6" r="1.53"/>
<circle cx="120.8" cy="139" r="1.53"/>
<circle cx="121.1" cy="121.8" r="1.53"/>
<circle cx="130" cy="137.9" r="1.53"/>
<circle cx="157.6" cy="137.2" r="1.53"/>
<circle cx="177.8" cy="122.1" r="1.53"/>
<circle cx="179.1" cy="133" r="1.53"/>
<circle cx="185.9" cy="128.2" r="1.53"/>
<circle cx="205.4" cy="121.9" r="1.53"/>
<circle cx="206.5" cy="135.6" r="1.53"/>
<circle cx="212" cy="122.1" r="1.53"/>
<circle cx="72.6" cy="143.4" r="1.53"/>
<circle cx="96.1" cy="141.1" r="1.53"/>
<circle cx="157.6" cy="144.2" r="1.53"/>
<circle cx="176.4" cy="149.8" r="1.53"/>
<circle cx="178.1" cy="141.1" r="1.53"/>
<circle cx="191.7" cy="157.5" r="1.53"/>
<circle cx="205.4" cy="153.9" r="1.53"/>
<circle cx="96.2" cy="161.6" r="1.53"/>
<circle cx="122.9" cy="165.9" r="1.53"/>
</g>
<g fill="#007fff" stroke="#007fff" stroke-width=".14">
<path d="M116.1 86.6h.5l-.2 1.3zM116.1 86.6h.5l-.2 1.3z"/>
<path d="M116.4 46.3l.2 1.3h-.5zM116.4 46.3l.2 1.3h-.5z"/>
<path d="M128.3 54.4l.3 1.3h-.5zM128.3 54.4l.3 1.3h-.5z"/>
<path d="M128.1 60.7h.5l-.3 1.3zM128.1 60.7h.5l-.3 1.3z"/>
<path d="M130.6 68.2l.3 1.3h-.5zM130.6 68.2l.3 1.3h-.5z"/>
<path d="M130.4 73.4h.5l-.3 1.3zM130.4 73.4h.5l-.3 1.3z"/>
<path d="M148.2 48.1l1.1-.6 .2 .5zM148.2 48.1l1.1-.6 .2 .5z"/>
<path d="M151.2 63l1-.8 .3 .4zM151.2 63l1-.8 .3 .4z"/>
<path d="M148.8 82.9l1.1-.6 .2 .4zM148.8 82.9l1.1-.6 .2 .4z"/>
<path d="M127.1 85.4l-.3 1.2-.5-.2zM127.1 85.4l-.3 1.2-.5-.2z"/>
<path d="M148.4 97.6l1-.8 .3 .4zM148.4 97.6l1-.8 .3 .4z"/>
<path d="M131.9 122.9l.7 1-1.1-.7zM131.9 122.9l.7 1-1.1-.7z"/>
<path d="M133 75.9l.8 1.1-1.1-.7zM133 75.9l.8 1.1-1.1-.7z"/>
<path d="M144.7 144.6l1.3-.3v.6zM144.7 144.6l1.3-.3v.6z"/>
<path d="M148.4 131l1.2 .5-.3 .5zM148.4 131l1.2 .5-.3 .5z"/>
<path d="M146.6 118.3l1-.8 .3 .4zM146.6 118.3l1-.8 .3 .4z"/>
<path d="M128.7 153.6l.4-.3 .4 1.3zM128.7 153.6l.4-.3 .4 1.3z"/>
<path d="M138.5 145.3l.4-.3 .6 1.2zM138.5 145.3l.4-.3 .6 1.2z"/>
<path d="M144.1 153.1l.4-.4 .7 1.1zM144.5 152.7l.7 1.1-1.1-.7z"/>
<path d="M135 157.6l1.2-.5-.9 .9zM135 157.6l1.2-.5-.9 .9z"/>
<path d="M144.3 79.7l1.2-.7 .1 .5zM144.3 79.7l1.2-.7 .1 .5z"/>
<path d="M146.1 57.8l1.1-.8 .2 .5zM146.1 57.8l1.1-.8 .2 .5z"/>
<path d="M134 95.4l1.3-.2-1.1 .7zM134 95.4l1.3-.2-1.1 .7z"/>
<path d="M137.6 74.7l.4-.4 .6 1.1zM138 74.3l.6 1.1-1-.7z"/>
<path d="M84.4 70.2l.8 1.1-.4 .2zM84.4 70.2l.8 1.1-.4 .2z"/>
<path d="M84.6 67.1l1.1 .6-.3 .4zM84.6 67.1l1.1 .6-.3 .4z"/>
<path d="M85.8 51.9l.3 .4-1.2 .6zM85.8 51.9l.3 .4-1.2 .6z"/>
<path d="M82.4 45.9l.5 .2-.5 1.2zM82.4 45.9l.5 .2-.5 1.2z"/>
<path d="M89.1 60.2l1.2-.3v.5zM89.1 60.2l1.2-.3v.5z"/>
<path d="M82 84.6l-.1 1.3-.5-.2zM82 84.6l-.1 1.3-.5-.2z"/>
<path d="M74.7 70.9l1.2 .4-1.3 .1zM74.7 70.9l1.2 .4-1.3 .1z"/>
<path d="M81.3 66.6l.8 1-1.1-.6zM81.3 66.6l.8 1-1.1-.6z"/>
<path d="M84 67.7l.4-.2 .4 1.2zM84 67.7l.4-.2 .4 1.2z"/>
<path d="M87.8 141.5l1.3-.3v.5zM87.8 141.5l1.3-.3v.5z"/>
<path d="M88.8 128.3l.4 .3-1 .9zM88.8 128.3l.4 .3-1 .9z"/>
<path d="M88.4 155.7l1.2 .5-.3 .4zM88.4 155.7l1.2 .5-.3 .4z"/>
<path d="M86.6 148.2l.5-.3 .4 1.3zM86.6 148.2l.5-.3 .4 1.3z"/>
<path d="M79.7 147.9l.9 1-1.2-.5zM79.7 147.9l.9 1-1.2-.5z"/>
<path d="M198.8 100.6l.9 .9-.5 .3zM198.8 100.6l.9 .9-.5 .3z"/>
<path d="M200 98.3l1.2 .4-.2 .4zM200 98.3l1.2 .4-.2 .4z"/>
<path d="M203.4 90.3l1.2-.6 .1 .5zM203.4 90.3l1.2-.6 .1 .5z"/>
<path d="M200.1 84l.3 .4-1.2 .6zM200.1 84l.3 .4-1.2 .6z"/>
<path d="M194.2 77.8l.4-.2 .4 1.2zM194.2 77.8l.4-.2 .4 1.2z"/>
<path d="M186.2 113.1l1.1-.7-.7 1zM186.2 113.1l1.1-.7-.7 1z"/>
<path d="M189 103.1h1.3l-1.2 .5zM189 103.1h1.3l-1.2 .5z"/>
<path d="M192.2 96.3l.4-.4 .7 1.1zM192.2 96.3l.4-.4 .7 1.1z"/>
<path d="M191.3 97.8l.9 .9-1.2-.4zM191.3 97.8l.9 .9-1.2-.4z"/>
<path d="M199.2 142.6l.9 1-.5 .3zM199.2 142.6l.9 1-.5 .3z"/>
<path d="M201.6 134.3l1.3 .1-.1 .5zM201.6 134.3l1.3 .1-.1 .5z"/>
<path d="M201.2 124.7l.3 .4-1.1 .6zM201.2 124.7l.3 .4-1.1 .6z"/>
<path d="M182.8 149.6l1.3 .3-1.3 .2zM182.8 149.6l1.3 .3-1.3 .2z"/>
<path d="M193 151.3v1.3l-.5-.1zM193 151.3v1.3l-.5-.1z"/>
<path d="M193.9 139.4l.4-.3 .6 1.2zM193.9 139.4l.4-.3 .6 1.2z"/>
<path d="M191.3 140.2l.9 .9-1.2-.4zM191.3 140.2l.9 .9-1.2-.4z"/>
<path d="M146.1 71.5l1.2-.7 .1 .5zM146.1 71.5l1.2-.7 .1 .5z"/>
<path d="M131.3 80.7l1 .8-1.3-.4zM131.3 80.7l1 .8-1.3-.4z"/>
<path d="M189.1 142.8l1.2 .4-1.3 .1zM189.1 142.8l1.2 .4-1.3 .1z"/>
</g>
<!-- layer: Dimensions -->
<path d="M50 53.2h6.9M50.5 53.2l.3 1.3h-.5zM50.5 53.2v108.3M50 161.5h6.9M50.3 160.2h.5l-.3 1.3z" fill="none" stroke="#007fff" stroke-width=".25"/>
<g fill="#007fff" stroke="#007fff" stroke-width=".14">
<path d="M50.5 53.2l.3 1.3h-.5zM50.5 53.2l.3 1.3h-.5z"/>
<path d="M50.3 160.2h.5l-.3 1.3zM50.3 160.2h.5l-.3 1.3z"/>
</g>
<!-- layer: 2dTransTitleBlock -->
<g fill="none" stroke="#000" stroke-width=".14">
<path d="M160.9 163.4h86.5v14.6h-86.5zM160.9 167.8h86.5M177.2 163.4v4.4M189.9 163.4v4.4M199.1 167.8v10.2M199.1 172.9h48.3M209.3 163.4v4.4M222 163.4v4.4M229.6 172.9v5.1M237.2 163.4v4.4M237.2 172.9v5.1M237.7 165.7h8.6"/>
<path d="M238.5 164.3l2.7 .8v1.2l-2.7 .8zM244 163.9v3.5"/>
<circle cx="244" cy="165.6" r="1.32"/>
<circle cx="244" cy="165.6" r=".71"/>
</g>
<!-- layer: 2dTransBorder -->
<path d="M43.8 37h203.6v141h-203.6z" fill="none" stroke="#000" stroke-width=".14"/>
<!-- layer: Section View Lines -->
<path d="M42.8 29.5h205.6v156h-205.6z" fill="none" stroke="#000" stroke-width=".14"/>
<text font-size="2.8" x="222.8" y="158.8">Qty 03 Nos.</text>
<text font-size="2.5" x="120" y="175.9">CONTROLLED COPY</text>
<g font-size="2.2" fill="#37dd00">
<text x="65.8" y="47.8">A</text>
<text x="63" y="157.8">B</text>
</g>
<g font-size="2.2" fill="#007fff">
<text x="94" y="69.5">A</text>
<text x="99" y="143.3">B</text>
</g>
<g font-size="2.1" fill="#37dd00">
<text x="87.6" y="44.4">E</text>
<text x="87.4" y="89.7">E</text>
<text x="86" y="114.8">D</text>
<text x="86" y="164.2">D</text>
</g>
<g font-size="2.1" fill="#007fff">
<text x="138.2" y="43.4">E-E</text>
<text x="139.1" y="114.9">D-D</text>
</g>
<g font-size="2.1">
<text x="166" y="172.5">GSC Toughened Glass Pvt Ltd</text>
<text x="211.9" y="170.8">Drive Roller Asly Lower</text>
<text x="169.4" y="175.1">C-50, Sector -57, Noida</text>
<text x="206.8" y="176.1">VW252-02-0200</text>
</g>
<g font-size="1.8" fill="#007fff">
<text x="128" y="60.7" transform="rotate(-90 128 60.7)">29.75</text>
<text x="130.3" y="65.6" transform="rotate(-90 130.3 65.6)">25.25</text>
<text x="116" y="70.8" transform="rotate(-90 116 70.8)">163.5</text>
<text x="50.2" y="97.3" transform="rotate(-90 50.2 97.3)">2660</text>
</g>
<g font-size="1.4" fill="#007fff">
<text x="68.1" y="41.2">22</text>
<text x="83.4" y="41.2">3</text>
<text x="93.7" y="45.5">25</text>
<text x="157.6" y="45.8">3</text>
<text x="158.3" y="51.7">25</text>
<text x="68.1" y="56.2">23</text>
<text x="122.2" y="59.3">23</text>
<text x="158.7" y="59.4">1</text>
<text x="94" y="60.5">1</text>
<text x="68" y="71.1">10</text>
<text x="123" y="68.1">22</text>
<text x="158.2" y="67.8">24</text>
<text x="93.7" y="75.5">24</text>
<text x="121.7" y="76.6">10</text>
<text x="157.8" y="75.1">13</text>
<text x="193.1" y="76.7">3</text>
<text x="208.6" y="77.3">25</text>
<text x="157.6" y="79.8">10</text>
<text x="177.8" y="83.1">22</text>
<text x="175.6" y="89.6">23</text>
<text x="211.5" y="88.3">1</text>
<text x="78.7" y="92.4">14</text>
<text x="93.6" y="90.4">13</text>
<text x="122" y="95.3">9</text>
<text x="158.1" y="92.2">14</text>
<text x="121.1" y="100.4">14</text>
<text x="175.5" y="106.8">10</text>
<text x="211.2" y="105.5">24</text>
<text x="128.9" y="113.4">12</text>
<text x="122.4" y="116.1">14</text>
<text x="154.2" y="114.1">12</text>
<text x="71.7" y="122.8">22</text>
<text x="92.7" y="123.1">14</text>
<text x="120.3" y="122.3">22</text>
<text x="177.3" y="122.6">9</text>
<text x="204.5" y="122.4">12</text>
<text x="211.1" y="122.6">13</text>
<text x="185" y="128.8">23</text>
<text x="156.6" y="137.7">14</text>
<text x="178.3" y="133.5">22</text>
<text x="205.5" y="136.1">14</text>
<text x="71.7" y="143.9">23</text>
<text x="95.2" y="141.6">15</text>
<text x="120.3" y="139.5">9</text>
<text x="129.2" y="138.4">23</text>
<text x="177.2" y="141.6">10</text>
<text x="156.6" y="144.7">15</text>
<text x="176" y="150.3">9</text>
<text x="204.5" y="154.4">15</text>
<text x="190.8" y="158">10</text>
<text x="95.2" y="162.1">10</text>
<text x="122" y="166.4">10</text>
</g>
<g font-size="1.4">
<text x="183.5" y="40.8">Item</text>
<text x="190.5" y="40.7">Qty</text>
<text x="198.4" y="40.8">Part Number</text>
<text x="211.1" y="38.6">Parts List</text>
<text x="213.9" y="40.7">Description</text>
<text x="232.7" y="40.8">Comments</text>
<text x="184.5" y="46.3">3</text>
<text x="184.5" y="43">1</text>
<text x="191.3" y="43">1</text>
<text x="191.3" y="46.4">1</text>
<text x="194.7" y="46.2">Helix_Helical gear</text>
<text x="194.8" y="43">VW02-210</text>
<text x="210" y="46.4">Helical Gear</text>
<text x="210.1" y="42.9">Spl. Gear</text>
<text x="224.8" y="42.9">See Drg#VW202-210</text>
<text x="224.8" y="46.2">See DrgHelix_Helical_Gear</text>
<text x="184" y="51.9">10</text>
<text x="184.5" y="49.7">9</text>
<text x="191.2" y="49.7">2</text>
<text x="191.2" y="51.9">2</text>
<text x="194.8" y="49.7">Vw252-02-1101</text>
<text x="194.8" y="51.9">VW252-02-1102</text>
<text x="210" y="49.6">Upper Plate</text>
<text x="210" y="51.8">Upper Bush</text>
<text x="210" y="54">M.S. Pipe</text>
<text x="224.8" y="49.6">See Drg#VW252-02-1100_U</text>
<text x="224.8" y="51.8">See Drg#VW252-02-1100_U</text>
<text x="224.8" y="54">See Drg#VW252-02-0203-2</text>
<text x="184" y="54.1">12</text>
<text x="184" y="56.6">13</text>
<text x="184" y="59.1">14</text>
<text x="191.3" y="54.1">1</text>
<text x="191.3" y="56.6">1</text>
<text x="191.3" y="59.1">1</text>
<text x="194.8" y="54.1">VW252-02-0201-N</text>
<text x="194.8" y="56.6">VW252-02-0202</text>
<text x="194.8" y="59.1">VW252-02-0203N</text>
<text x="210" y="56.5">Upper End SS Shaft</text>
<text x="210" y="59">Rubber Coating</text>
<text x="224.8" y="56.5">See Drg#VW252-02-0203-2</text>
<text x="224.8" y="59">See Drg#VW252-02-0203-2</text>
<text x="184" y="61.3">15</text>
<text x="184.1" y="63.5">22</text>
<text x="184.1" y="65.8">23</text>
<text x="191.2" y="63.5">2</text>
<text x="191.2" y="65.8">2</text>
<text x="191.3" y="61.3">1</text>
<text x="194.7" y="63.5">KGLM30-Outer</text>
<text x="194.7" y="65.8">KGLM30-Inner</text>
<text x="194.8" y="61.3">VW252-02-0204</text>
<text x="210" y="61.3">Lower End SS Shaft</text>
<text x="210.1" y="63.4">Self Align Igus Brg</text>
<text x="210.1" y="65.6">Self Align Igus Brg</text>
<text x="224.7" y="63.5">KGLM-30 STD</text>
<text x="224.7" y="65.8">KGLM-30 STD</text>
<text x="224.8" y="61.2">See Drg#VW252-02-0203-2</text>
<text x="184.1" y="68">24</text>
<text x="184.1" y="70.2">25</text>
<text x="191.3" y="68">1</text>
<text x="191.3" y="70.2">1</text>
<text x="194.8" y="68">VW252-02-0208-4</text>
<text x="194.8" y="70.2">VW252-02-0208-5</text>
<text x="210.1" y="67.8">Spacer</text>
<text x="210.1" y="70">Spacer</text>
<text x="224.8" y="67.8">See Drg#VW252-02-0208-4</text>
<text x="224.8" y="70">See Drg#VW252-0200208-4</text>
<text x="163.9" y="164.6">Drn by</text>
<text x="179" y="164.6">Checked by</text>
<text x="192" y="164.6">Approved by - date</text>
<text x="223.5" y="164.6">Date</text>
<text x="231.2" y="174.2">Edition</text>
<text x="240.5" y="174.2">Sheet</text>
<text x="241.6" y="176.3">02</text>
</g>
</svg>
